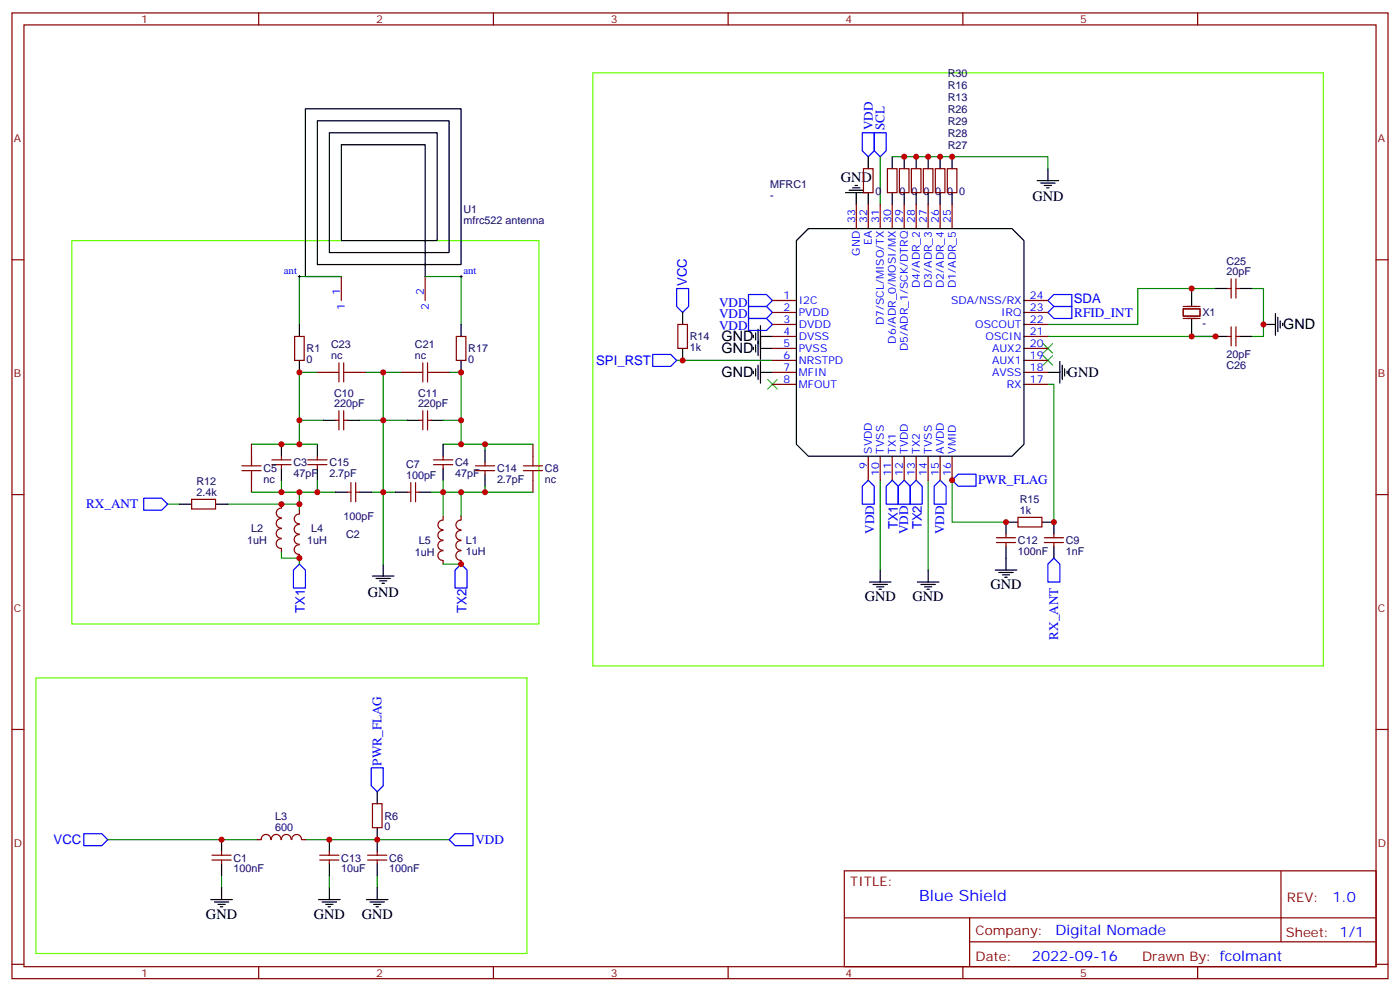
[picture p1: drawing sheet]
<svg xmlns="http://www.w3.org/2000/svg" width="412mm" height="292mm" viewBox="0 0 412 292" stroke-linecap="round" stroke-linejoin="round" font-family="sans-serif">
<g fill="none" stroke="#00f" stroke-width=".35">
<path d="M254 39.1h3.5v5.3l-1.7 1.7-1.8-1.7zM257.5 39.1h3.6v5.3l-1.8 1.7-1.8-1.7zM199.3 84.9h3.5v5.3l-1.7 1.8-1.8-1.8zM220.5 90.2h5.3l1.7 1.8-1.7 1.8h-5.3zM220.5 93.8h5.3l1.7 1.7-1.7 1.8h-5.3zM220.5 86.7h5.3l1.7 1.8-1.7 1.7h-5.3zM308.7 88.5l1.7-1.8h5.3v3.5h-5.3zM310.4 90.2h5.3v3.6h-5.3l-1.7-1.8zM192.3 104.4h5.3l1.7 1.7-1.7 1.8h-5.3zM42.3 146.7h5.3l1.8 1.7-1.8 1.8h-5.3zM255.8 141.4l1.7 1.8v5.2h-3.5v-5.2zM262.8 141.4l1.8 1.8v5.2h-3.5v-5.2z"/>
<path d="M266.3 141.4l1.8 1.8v5.2h-3.5v-5.2zM268.1 143.2l1.8-1.8 1.7 1.8v5.2h-3.5zM275.2 143.2l1.7-1.8 1.8 1.8v5.2h-3.5zM280.5 141.4l1.7-1.8h5.3v3.6h-5.3zM86.4 167.9l1.8-1.8 1.8 1.8v5.2h-3.6zM135.8 166.1l1.8 1.8v5.2h-3.5v-5.2zM310.4 164.3l1.8 1.8v5.3h-3.5v-5.3zM109.4 226.1h3.5v5.3l-1.8 1.7-1.7-1.7zM24.7 245.5h5.3l1.7 1.7-1.7 1.8h-5.3zM132.3 247.2l1.8-1.7h5.2v3.5h-5.2z"/>
</g>
<g fill="none" stroke="#008700" stroke-width=".35">
<path d="M259.3 46.1v14.2M262.8 46.1h45.9v3.6M100.5 81.4h-12.3v14.1M125.2 81.4h10.6v14.1M308.7 99.1h49.4M358.1 84.9h-23v10.6h-26.4M368.7 84.9h3.5v14.2h-3.5M93.5 109.6h-5.3v14.2M107.6 109.6h5.3v56.5M112.9 109.6h5.3M132.3 109.6h3.5v21.2M199.3 106.1h28.2"/>
<path d="M308.7 113.2h1.7v40.5M88.2 130.8h5.3M95.2 123.8h-7v7h-14.1M105.8 123.8h14.1M130.5 130.8h12.4v1.8M130.5 123.8h5.3M142.9 130.8h14.1M49.4 148.4h3.5M67 148.4h21.2M74.1 144.9h8.8M82.9 141.4v3.5h15.9M88.2 144.9v5.3"/>
<path d="M93.5 141.4v3.5M109.4 144.9h7M130.5 141.4v10.6M135.8 144.9v7.1M142.9 143.2v1.7h-15.9M142.9 144.9h14.1M259.3 141.4v26.5M273.4 141.4v26.5M280.5 141.4v12.3h15.8M82.9 162.6v1.7h5.3v1.8M130.5 166.1h5.3M31.7 247.2h44.1"/>
<path d="M65.3 257.8v3.5M90 247.2h42.3M97 257.8v3.5M111.1 257.8v3.5"/>
</g>
<g fill="none" stroke="#000" stroke-width=".35">
<path d="M249.1 56.7h6.3M250.1 56h4.3M251.2 55.3h2.1M251.9 54.6h.7M252.2 56.7v3.6M255.8 46.1v3.6M255.8 56.7v3.6M262.8 46.1v3.6M262.8 56.7v3.6M266.3 46.1v3.6M266.3 56.7v3.6M269.9 46.1v3.6"/>
<path d="M269.9 56.7v3.6M273.4 46.1v3.6M273.4 56.7v3.6M276.9 46.1v3.6M276.9 56.7v3.6M280.5 46.1v3.6M280.5 56.7v3.6M305.5 53.2h6.4M306.6 53.9h4.2M307.6 54.6h2.1M308.3 55.3h.7M308.7 49.7v3.5"/>
<path d="M238.1 67.3h60l3.5 3.5v60l-3.5 3.5h-60l-3.5-3.5v-60zM88.2 95.5v3.6M100.5 81.4h-10.5v-49.4h45.8v45.9h-42.3v-42.3h38.8v38.8h-35.3v-35.3h31.8v31.7h-28.3v-28.2h24.7v38.8M135.8 95.5v3.6M201.1 92v3.5M221.9 98.7v.7M222.6 98v2.1M223.3 96.9v7.8M224 99.1h3.5M224 95.9v9.9M351 84.9v5.3M351 93.8v5.3"/>
<path d="M358.1 99.1h3.5M358.1 84.9h3.5M365.1 99.1h3.6M365.1 84.9h3.6M372.2 95.5h3.5M375.7 92.4v6.3M376.4 93.4v4.2M377.1 94.5v2.1M377.8 95.2v.7M88.2 106.1v3.5M135.8 106.1v3.5M201.1 102.6v3.5"/>
<path d="M221.9 102.2v.7M221.9 109.3v.7M222.6 101.5v2.1M222.6 108.6v2.1M223.3 107.5v4.3M224 106.5v6.3M224 102.6h3.5M224 109.6h3.5M308.7 109.6h3.5M312.2 106.5v6.3M312.9 107.5v4.3M313.6 108.6v2.1"/>
<path d="M314.3 109.3v.7M82.9 130.8v3.5M82.9 137.9v3.5M93.5 130.8v3.5M93.5 137.9v3.5M95.2 123.8h3.6M102.3 123.8h3.5M119.9 123.8h3.6M127 123.8h3.5M130.5 130.8v3.5M130.5 137.9v3.5M142.9 132.6v3.5"/>
<path d="M142.9 139.6v3.6M52.9 148.4h3.5M63.5 148.4h3.5M98.8 144.9h3.5M105.8 144.9h3.6M116.4 144.9h3.5M123.5 144.9h3.5M299.9 153.7h-3.6v3.6M306.9 153.7h3.5v3.6M109.7 169.6h6.4M110.8 170.3h4.2M111.8 171h2.1"/>
<path d="M112.5 171.7h.7M112.9 166.1v3.5M256.1 171.4h6.4M257.2 172.1h4.2M258.2 172.8h2.1M258.9 173.5h.7M259.3 167.9v3.5M270.2 171.4h6.4M271.3 172.1h4.2M272.3 172.8h2.2M273 173.5h.8M273.4 167.9v3.5"/>
<path d="M293.2 167.9h6.3M294.2 168.6h4.2M295.3 169.3h2.1M296 170h.7M296.3 160.8v7.1M310.4 160.8v3.5M111.1 233.1v3.5M65.3 247.2v3.6M65.3 254.3v3.5M97 247.2v3.6M97 254.3v3.5M111.1 243.7v7.1"/>
<path d="M111.1 254.3v3.5M62.1 264.9h6.3M63.1 265.6h4.3M64.2 266.3h2.1M64.9 267h.7M65.3 261.3v3.6M93.8 264.9h6.4M94.9 265.6h4.2M96 266.3h2.1M96.7 267h.7M97 261.3v3.6M107.9 264.9h6.4"/>
<path d="M109 265.6h4.2M110.1 266.3h2.1M110.8 267h.7M111.1 261.3v3.6"/>
</g>
<path d="M226.1 111.8l2.9 2.8M229 111.8l-2.9 2.8M307.3 104.7l2.8 2.8M307.3 101.2l2.8 2.8M310.1 104.7l-2.8 2.8M310.1 101.2l-2.8 2.8" fill="none" stroke="#3c3" stroke-width=".35"/>
<path d="M174.6 21.4h215.2v174.7h-215.2zM21.2 70.8h137.5v112.9h-137.5zM10.6 199.6h144.6v81.1h-144.6z" fill="none" stroke="#6f0" stroke-width=".35"/>
<g fill="none" stroke="#a10000" stroke-width=".35">
<path d="M97 109.6h2.8M99.8 106.8v5.7M101.2 109.6h2.9M101.2 106.8v5.7M121.7 109.6h2.8M124.5 106.8v5.7M125.9 106.8v5.7M125.9 109.6h2.9M71.3 137.2h5.6M71.3 138.6h5.6M74.1 134.3v2.9M74.1 138.6v2.8"/>
<path d="M154.2 137.2h5.6M154.2 138.6h5.6M157 134.3v2.9M157 138.6v2.8"/>
</g>
<g fill="none" stroke="#870000" stroke-width=".35">
<path d="M3.5 3.8h405.4v284.3h-405.4zM7.1 7.3h398.2v277.3h-398.2zM76.2 3.8v3.5M145.3 3.8v3.5M214.5 3.8v3.5M283.6 3.8v3.5M352.8 3.8v3.5M254.4 49.7h2.8v7h-2.8zM261.4 49.7h2.8v7h-2.8zM264.9 49.7h2.9v7h-2.9zM268.5 49.7h2.8v7h-2.8zM272 49.7h2.8v7h-2.8z"/>
<path d="M275.5 49.7h2.8v7h-2.8zM279 49.7h2.9v7h-2.9zM3.5 76.5h3.6M252.2 60.3v7M255.8 60.3v7M259.3 60.3v7M262.8 60.3v7M266.3 60.3v7M269.9 60.3v7M273.4 60.3v7M276.9 60.3v7M280.5 60.3v7"/>
<path d="M405.3 76.5h3.6M86.8 99.1h2.8v7h-2.8zM100.5 81.4v7.1M125.2 81.4v7.1M134.4 99.1h2.8v7h-2.8zM199.7 95.5h2.8v7.1h-2.8zM227.5 99.1h7.1M227.5 88.5h7.1M227.5 92h7.1M227.5 95.5h7.1M301.6 99.1h7.1M301.6 88.5h7.1"/>
<path d="M301.6 92h7.1M301.6 95.5h7.1M361.6 84.9h1.1M361.6 99.1h1.1M362.7 82.1v5.7M362.7 96.2v5.7M364.1 82.1v5.7M364.1 96.2v5.7M364.1 84.9h1M364.1 99.1h1M93.5 109.6h3.5M104.1 109.6h3.5"/>
<path d="M118.2 109.6h3.5M128.8 109.6h3.5M227.5 109.6h7.1M227.5 102.6h7.1M227.5 106.1h7.1M227.5 113.2h7.1M301.6 109.6h7.1M301.6 102.6h7.1M301.6 106.1h7.1M301.6 113.2h7.1M74.1 130.8v3.5M80.1 136.8h5.6"/>
<path d="M80.1 135.4h5.6M82.9 134.3v1.1M82.9 136.8v1.1M90.7 136.8h5.6M90.7 135.4h5.6M93.5 134.3v1.1M93.5 136.8v1.1M98.8 123.8h1M99.8 120.9v5.7M101.2 120.9v5.7M101.2 123.8h1.1M123.5 123.8h1"/>
<path d="M124.5 120.9v5.7M125.9 123.8h1.1M125.9 120.9v5.7M127.7 136.8h5.6M127.7 135.4h5.6M130.5 134.3v1.1M130.5 136.8v1.1M140.1 138.6h5.6M140.1 137.2h5.6M142.9 136.1v1.1M142.9 138.6v1M157 130.8v3.5"/>
<path d="M255.8 134.3v7.1M259.3 134.3v7.1M262.8 134.3v7.1M266.3 134.3v7.1M269.9 134.3v7.1M273.4 134.3v7.1M276.9 134.3v7.1M280.5 134.3v7.1M3.5 145.6h3.6M56.4 147h7.1v2.9h-7.1zM74.1 141.4v3.5M82.9 155.7a1.41 1.41 0 0 0-1.5 1.4 1.41 1.41 0 0 0 1.5 1.4"/>
<path d="M82.9 152.7a1.41 1.41 0 0 0-1.5 1.4 1.41 1.41 0 0 0 1.5 1.4M82.9 158.7a1.41 1.41 0 0 0-1.5 1.4 1.41 1.41 0 0 0 1.5 1.4M82.9 149.6a1.41 1.41 0 0 0-1.5 1.4 1.41 1.41 0 0 0 1.5 1.4M82.9 148.4v1.1M88.2 157.4a1.41 1.41 0 0 0-1.5 1.4 1.41 1.41 0 0 0 1.5 1.4M88.2 154.4a1.41 1.41 0 0 0-1.5 1.4 1.41 1.41 0 0 0 1.5 1.4M88.2 151.4a1.41 1.41 0 0 0-1.5 1.4 1.41 1.41 0 0 0 1.5 1.4M88.2 150.2v1.1M102.3 144.9h1.1M103.4 142.1v5.6M104.8 142.1v5.6M104.8 144.9h1"/>
<path d="M119.9 144.9h1.1M121 142.1v5.6M122.4 144.9h1.1M122.4 142.1v5.6M130.5 159.2a1.41 1.41 0 0 0-1.5 1.4 1.41 1.41 0 0 0 1.5 1.4M130.5 156.2a1.41 1.41 0 0 0-1.5 1.4 1.41 1.41 0 0 0 1.5 1.4M130.5 153.2a1.41 1.41 0 0 0-1.5 1.4 1.41 1.41 0 0 0 1.5 1.4M130.5 152v1M135.8 159.2a1.41 1.41 0 0 0-1.5 1.4 1.41 1.41 0 0 0 1.5 1.4M135.8 156.2a1.41 1.41 0 0 0-1.5 1.4 1.41 1.41 0 0 0 1.5 1.4M135.8 153.2a1.41 1.41 0 0 0-1.5 1.4 1.41 1.41 0 0 0 1.5 1.4M135.8 152v1"/>
<path d="M157 141.4v3.5M293.5 159.7h5.7M293.5 158.3h5.7M296.3 157.3v1M296.3 159.7v1.1M299.9 152.3h7v2.9h-7zM307.6 159.7h5.7M307.6 158.3h5.7M310.4 157.3v1M310.4 159.7v1.1M405.3 145.6h3.6M82.9 161.5v1.1"/>
<path d="M88.2 160.4a1.41 1.41 0 0 0-1.5 1.4 1.41 1.41 0 0 0 1.5 1.4M88.2 163.3v1M130.5 162.2a1.41 1.41 0 0 0-1.5 1.4 1.41 1.41 0 0 0 1.5 1.4M130.5 165v1.1M135.8 162.2a1.41 1.41 0 0 0-1.5 1.4 1.41 1.41 0 0 0 1.5 1.4M135.8 165v1.1M3.5 214.8h3.6M405.3 214.8h3.6M109.7 236.6h2.8v7.1h-2.8zM62.4 253.2h5.7M62.4 251.8h5.7M65.3 250.8v1"/>
<path d="M65.3 253.2v1.1M75.8 247.2h1.1M76.9 247.2a1.41 1.41 0 0 1 1.5-1.5 1.41 1.41 0 0 1 1.4 1.5M79.9 247.2a1.41 1.41 0 0 1 1.4-1.5 1.41 1.41 0 0 1 1.4 1.5M82.9 247.2a1.41 1.41 0 0 1 1.4-1.5 1.41 1.41 0 0 1 1.4 1.5M86 247.2a1.41 1.41 0 0 1 1.4-1.5 1.41 1.41 0 0 1 1.4 1.5M88.9 247.2h1.1M94.2 253.2h5.6M94.2 251.8h5.6M97 250.8v1M97 253.2v1.1M108.3 253.2h5.6"/>
<path d="M108.3 251.8h5.6M111.1 250.8v1M111.1 253.2v1.1M248.7 256.4h156.6v28.2h-156.6zM377.3 256.4v20.9M248.7 270.2h156.5M285.6 277.3h119.6M285.6 270.2v14.2M3.5 283.9h3.6M76.2 284.6v3.5M145.3 284.6v3.5M214.5 284.6v3.5"/>
<path d="M283.6 284.6v3.5M352.8 284.6v3.5M405.3 283.9h3.6"/>
</g>
<path d="M348.5 90.9h5v2.2h-5zM348.5 93.8h5M348.5 90.2h5" fill="none" stroke="#871200" stroke-width=".35"/>
<path d="M87.8 81.4h.7M88.2 81.1v.7M135.5 81.4h.7M135.8 81.1v.7" fill="none" stroke="#000" stroke-width=".29"/>
<g fill="#c00">
<circle cx="135.8" cy="144.9" r=".88"/>
<circle cx="351" cy="84.9" r=".88"/>
<circle cx="112.9" cy="144.9" r=".88"/>
<circle cx="372.2" cy="95.5" r=".88"/>
<circle cx="88.2" cy="148.4" r=".88"/>
<circle cx="111.1" cy="247.2" r=".88"/>
<circle cx="112.9" cy="109.6" r=".88"/>
<circle cx="135.8" cy="123.8" r=".88"/>
<circle cx="88.2" cy="144.9" r=".88"/>
<circle cx="112.9" cy="123.8" r=".88"/>
<circle cx="280.5" cy="141.4" r=".88"/>
<circle cx="201.1" cy="106.1" r=".88"/>
<circle cx="135.8" cy="109.6" r=".88"/>
<circle cx="88.2" cy="123.8" r=".88"/>
<circle cx="88.2" cy="109.6" r=".88"/>
<circle cx="351" cy="99.1" r=".88"/>
<circle cx="358.1" cy="99.1" r=".88"/>
<circle cx="310.4" cy="153.7" r=".88"/>
<circle cx="296.3" cy="153.7" r=".88"/>
<circle cx="65.3" cy="247.2" r=".88"/>
<circle cx="97" cy="247.2" r=".88"/>
<circle cx="93.5" cy="144.9" r=".88"/>
<circle cx="135.8" cy="130.8" r=".88"/>
<circle cx="130.5" cy="144.9" r=".88"/>
<circle cx="135.8" cy="166.1" r=".88"/>
<circle cx="82.9" cy="148.4" r=".88"/>
<circle cx="269.9" cy="46.1" r=".88"/>
<circle cx="273.4" cy="46.1" r=".88"/>
<circle cx="276.9" cy="46.1" r=".88"/>
<circle cx="280.5" cy="46.1" r=".88"/>
<circle cx="142.9" cy="130.8" r=".88"/>
<circle cx="142.9" cy="144.9" r=".88"/>
<circle cx="82.9" cy="144.9" r=".88"/>
<circle cx="82.9" cy="130.8" r=".88"/>
<circle cx="88.2" cy="130.8" r=".88"/>
<circle cx="88.2" cy="164.3" r=".88"/>
<circle cx="266.3" cy="46.1" r=".88"/>
</g>
<text font-size="4.6" fill="#00f" x="270.8" y="265.4">Blue Shield</text>
<g font-size="4.2">
<text x="247.7" y="53.5">GND</text>
<text x="304.1" y="59.3">GND</text>
<text x="212.6" y="100.5">GND</text>
<text x="378" y="97">GND</text>
<text x="212.6" y="104">GND</text>
<text x="212.6" y="111.1">GND</text>
<text x="314.5" y="111.1">GND</text>
<text x="291.7" y="173.5">GND</text>
<text x="108.3" y="175.7">GND</text>
<text x="254.7" y="177">GND</text>
<text x="268.8" y="177">GND</text>
<text x="60.7" y="270.5">GND</text>
<text x="92.4" y="270.5">GND</text>
<text x="106.5" y="270.5">GND</text>
</g>
<g font-size="4.2" fill="#00f">
<text x="392.5" y="265.7">1.0</text>
<text x="310.9" y="275.2">Digital Nomade</text>
<text x="304" y="283">2022-09-16</text>
</g>
<g font-size="3.9" fill="#00f">
<text x="257.1" y="38.4" transform="rotate(-90 257.1 38.4)">VDD</text>
<text x="260.5" y="38.4" transform="rotate(-90 260.5 38.4)">SCL</text>
<text x="202.3" y="84.3" transform="rotate(-90 202.3 84.3)">VCC</text>
<text x="316.3" y="89.3">SDA</text>
<text x="211.8" y="93.8">VDD</text>
<text x="211.8" y="90.2">VDD</text>
<text x="316.4" y="93.2">RFID_INT</text>
<text x="211.8" y="97.3">VDD</text>
<text x="175.6" y="107.4">SPI_RST</text>
<text x="288.2" y="142.6">PWR_FLAG</text>
<text x="25.4" y="149.7">RX_ANT</text>
<text x="264.5" y="155.9" transform="rotate(-90 264.5 155.9)">TX1</text>
<text x="271.5" y="155.9" transform="rotate(-90 271.5 155.9)">TX2</text>
<text x="257.5" y="157.1" transform="rotate(-90 257.5 157.1)">VDD</text>
<text x="267.5" y="157.3" transform="rotate(-90 267.5 157.3)">VDD</text>
<text x="278.1" y="157.3" transform="rotate(-90 278.1 157.3)">VDD</text>
<text x="89.8" y="180.6" transform="rotate(-90 89.8 180.6)">TX1</text>
<text x="137.4" y="180.6" transform="rotate(-90 137.4 180.6)">TX2</text>
<text x="311.7" y="188.3" transform="rotate(-90 311.7 188.3)">RX_ANT</text>
<text x="112.4" y="225.4" transform="rotate(-90 112.4 225.4)">PWR_FLAG</text>
<text x="15.8" y="248.5">VCC</text>
<text x="140.1" y="248.6">VDD</text>
</g>
<g font-size="3.9" fill="#800">
<text x="250.5" y="261">TITLE:</text>
<text x="379.1" y="265.7">REV:</text>
<text x="287.4" y="275.2">Company:</text>
<text x="378.7" y="275.8">Sheet: 1/1</text>
<text x="287.4" y="282.9">Date:</text>
<text x="336.4" y="282.9">Drawn By: fcolmant</text>
</g>
<g font-size="3.2" fill="#800">
<text x="41.6" y="6.8">1</text>
<text x="110.8" y="6.8">2</text>
<text x="179.9" y="6.8">3</text>
<text x="249.1" y="6.8">4</text>
<text x="318.2" y="6.8">5</text>
<text x="4.1" y="41.9">A</text>
<text x="405.9" y="41.9">A</text>
<text x="4.1" y="111.1">B</text>
<text x="405.9" y="111.1">B</text>
<text x="4.1" y="180.2">C</text>
<text x="405.9" y="180.2">C</text>
<text x="4.1" y="249.3">D</text>
<text x="405.9" y="249.3">D</text>
<text x="41.6" y="287.6">1</text>
<text x="110.8" y="287.6">2</text>
<text x="179.9" y="287.6">3</text>
<text x="249.1" y="287.6">4</text>
<text x="318.2" y="287.6">5</text>
</g>
<g font-size="3.2" fill="#000080">
<text x="279.2" y="22.6">R30</text>
<text x="279.2" y="29.7">R13</text>
<text x="279.2" y="26.1">R16</text>
<text x="279.2" y="33.2">R26</text>
<text x="279.2" y="40.2">R28</text>
<text x="279.2" y="36.7">R29</text>
<text x="279.2" y="43.8">R27</text>
<text x="226.8" y="58.5">-</text>
<text x="226.8" y="55.4">MFRC1</text>
<text x="257.9" y="57.5">0</text>
<text x="264.9" y="57.5">0</text>
<text x="268.5" y="57.5">0</text>
<text x="272" y="57.5">0</text>
<text x="275.5" y="57.5">0</text>
<text x="279" y="57.5">0</text>
<text x="282.6" y="57.5">0</text>
<text x="136.5" y="66">mfrc522 antenna</text>
<text x="136.5" y="62.8">U1</text>
<text x="361.3" y="77.9">C25</text>
<text x="361.3" y="81.1">20pF</text>
<text x="354.2" y="93.1">X1</text>
<text x="203.2" y="100.2">R14</text>
<text x="354.2" y="96.4">-</text>
<text x="90.3" y="106.9">0</text>
<text x="90.3" y="103.7">R1</text>
<text x="97.5" y="105.8">nc</text>
<text x="97.5" y="102.6">C23</text>
<text x="122.2" y="105.8">nc</text>
<text x="122.2" y="102.6">C21</text>
<text x="137.9" y="106.9">0</text>
<text x="137.9" y="103.7">R17</text>
<text x="203.2" y="103.4">1k</text>
<text x="361.3" y="105.4">20pF</text>
<text x="361.3" y="108.5">C26</text>
<text x="98.4" y="119.9">220pF</text>
<text x="98.4" y="116.7">C10</text>
<text x="123.1" y="119.9">220pF</text>
<text x="123.1" y="116.7">C11</text>
<text x="86.4" y="137.2">C3</text>
<text x="97" y="137.2">C15</text>
<text x="119.6" y="137.9">C7</text>
<text x="134.1" y="137.2">C4</text>
<text x="57.9" y="142.9">R12</text>
<text x="77.6" y="142.2">nc</text>
<text x="77.6" y="139">C5</text>
<text x="86.4" y="140.4">47pF</text>
<text x="97" y="140.4">2.7pF</text>
<text x="119.6" y="141">100pF</text>
<text x="134.1" y="140.4">47pF</text>
<text x="146.4" y="142.1">2.7pF</text>
<text x="146.4" y="139">C14</text>
<text x="160.5" y="142.2">nc</text>
<text x="160.5" y="139">C8</text>
<text x="57.9" y="146">2.4k</text>
<text x="300.4" y="148.1">R15</text>
<text x="101.2" y="153.1">100pF</text>
<text x="300.4" y="151.3">1k</text>
<text x="72.8" y="160.1">1uH</text>
<text x="74" y="156.6">L2</text>
<text x="90.5" y="160.1">1uH</text>
<text x="91.7" y="156.6">L4</text>
<text x="102" y="158.4">C2</text>
<text x="123.4" y="160.1">L5</text>
<text x="137.2" y="160.2">L1</text>
<text x="299.9" y="160.2">C12</text>
<text x="314" y="160.2">C9</text>
<text x="122.2" y="163.7">1uH</text>
<text x="137.2" y="163.3">1uH</text>
<text x="299.9" y="163.3">100nF</text>
<text x="314" y="163.3">1nF</text>
<text x="81.1" y="244.6">600</text>
<text x="81.1" y="241.5">L3</text>
<text x="113.2" y="244.4">0</text>
<text x="113.2" y="241.3">R6</text>
<text x="68.8" y="256.8">100nF</text>
<text x="68.8" y="253.7">C1</text>
<text x="100.5" y="256.8">10uF</text>
<text x="100.5" y="253.7">C13</text>
<text x="114.7" y="256.8">100nF</text>
<text x="114.7" y="253.7">C6</text>
</g>
<g font-size="3.2" fill="#00f">
<text x="251.9" y="65.5" transform="rotate(-90 251.9 65.5)">33</text>
<text x="255.4" y="65.5" transform="rotate(-90 255.4 65.5)">32</text>
<text x="258.9" y="65.5" transform="rotate(-90 258.9 65.5)">31</text>
<text x="262.5" y="65.5" transform="rotate(-90 262.5 65.5)">30</text>
<text x="266" y="65.5" transform="rotate(-90 266 65.5)">29</text>
<text x="269.5" y="65.5" transform="rotate(-90 269.5 65.5)">28</text>
<text x="273" y="65.5" transform="rotate(-90 273 65.5)">27</text>
<text x="276.6" y="65.5" transform="rotate(-90 276.6 65.5)">26</text>
<text x="280.1" y="65.5" transform="rotate(-90 280.1 65.5)">25</text>
<text x="253.3" y="75.3" transform="rotate(-90 253.3 75.3)">GND</text>
<text x="256.8" y="72.2" transform="rotate(-90 256.8 72.2)">EA</text>
<text x="83.6" y="80.7">ant</text>
<text x="136.5" y="80.5">ant</text>
<text x="100.2" y="86.7" transform="rotate(-90 100.2 86.7)">1</text>
<text x="124.9" y="86.7" transform="rotate(-90 124.9 86.7)">2</text>
<text x="230.8" y="88.1">1</text>
<text x="235.3" y="89.5">I2C</text>
<text x="270.9" y="84.8" transform="rotate(-90 270.9 84.8)">D4/ADR_2</text>
<text x="274.5" y="84.8" transform="rotate(-90 274.5 84.8)">D3/ADR_3</text>
<text x="278" y="84.8" transform="rotate(-90 278 84.8)">D2/ADR_4</text>
<text x="280.2" y="89.5">SDA/NSS/RX</text>
<text x="281.5" y="84.8" transform="rotate(-90 281.5 84.8)">D1/ADR_5</text>
<text x="303.4" y="88.1">24</text>
<text x="101.6" y="91.2" transform="rotate(-90 101.6 91.2)">1</text>
<text x="126.3" y="91.2" transform="rotate(-90 126.3 91.2)">2</text>
<text x="230.8" y="91.7">2</text>
<text x="230.8" y="95.2">3</text>
<text x="235.3" y="93.1">PVDD</text>
<text x="260.3" y="95.8" transform="rotate(-90 260.3 95.8)">D7/SCL/MISO/TX</text>
<text x="294.9" y="93.1">IRQ</text>
<text x="303.4" y="95.2">22</text>
<text x="303.4" y="91.7">23</text>
<text x="230.8" y="98.7">4</text>
<text x="235.3" y="96.6">DVDD</text>
<text x="235.3" y="100.1">DVSS</text>
<text x="263.9" y="101.2" transform="rotate(-90 263.9 101.2)">D6/ADR_0/MOSI/MX</text>
<text x="287.3" y="96.6">OSCOUT</text>
<text x="290.3" y="100.1">OSCIN</text>
<text x="303.4" y="98.7">21</text>
<text x="230.8" y="102.2">5</text>
<text x="230.8" y="105.8">6</text>
<text x="235.3" y="103.6">PVSS</text>
<text x="235.3" y="107.2">NRSTPD</text>
<text x="267.4" y="103.3" transform="rotate(-90 267.4 103.3)">D5/ADR_1/SCK/DTRQ</text>
<text x="292.2" y="107.2">AUX1</text>
<text x="292.2" y="103.6">AUX2</text>
<text x="303.4" y="105.8">19</text>
<text x="303.4" y="102.2">20</text>
<text x="230.8" y="109.3">7</text>
<text x="230.8" y="112.8">8</text>
<text x="235.3" y="110.7">MFIN</text>
<text x="292.2" y="110.7">AVSS</text>
<text x="303.4" y="112.8">17</text>
<text x="303.4" y="109.3">18</text>
<text x="235.3" y="114.2">MFOUT</text>
<text x="296.5" y="114.2">RX</text>
<text x="256.8" y="133.6" transform="rotate(-90 256.8 133.6)">SVDD</text>
<text x="260.3" y="133.6" transform="rotate(-90 260.3 133.6)">TVSS</text>
<text x="263.9" y="133.6" transform="rotate(-90 263.9 133.6)">TX1</text>
<text x="267.4" y="133.6" transform="rotate(-90 267.4 133.6)">TVDD</text>
<text x="270.9" y="133.6" transform="rotate(-90 270.9 133.6)">TX2</text>
<text x="274.5" y="133.6" transform="rotate(-90 274.5 133.6)">TVSS</text>
<text x="278" y="133.6" transform="rotate(-90 278 133.6)">AVDD</text>
<text x="281.5" y="133.6" transform="rotate(-90 281.5 133.6)">VMID</text>
<text x="255.4" y="138.1" transform="rotate(-90 255.4 138.1)">9</text>
<text x="258.9" y="140.1" transform="rotate(-90 258.9 140.1)">10</text>
<text x="262.5" y="140.1" transform="rotate(-90 262.5 140.1)">11</text>
<text x="266" y="140.1" transform="rotate(-90 266 140.1)">12</text>
<text x="269.5" y="140.1" transform="rotate(-90 269.5 140.1)">13</text>
<text x="273" y="140.1" transform="rotate(-90 273 140.1)">14</text>
<text x="276.6" y="140.1" transform="rotate(-90 276.6 140.1)">15</text>
<text x="280.1" y="140.1" transform="rotate(-90 280.1 140.1)">16</text>
</g>
</svg>
